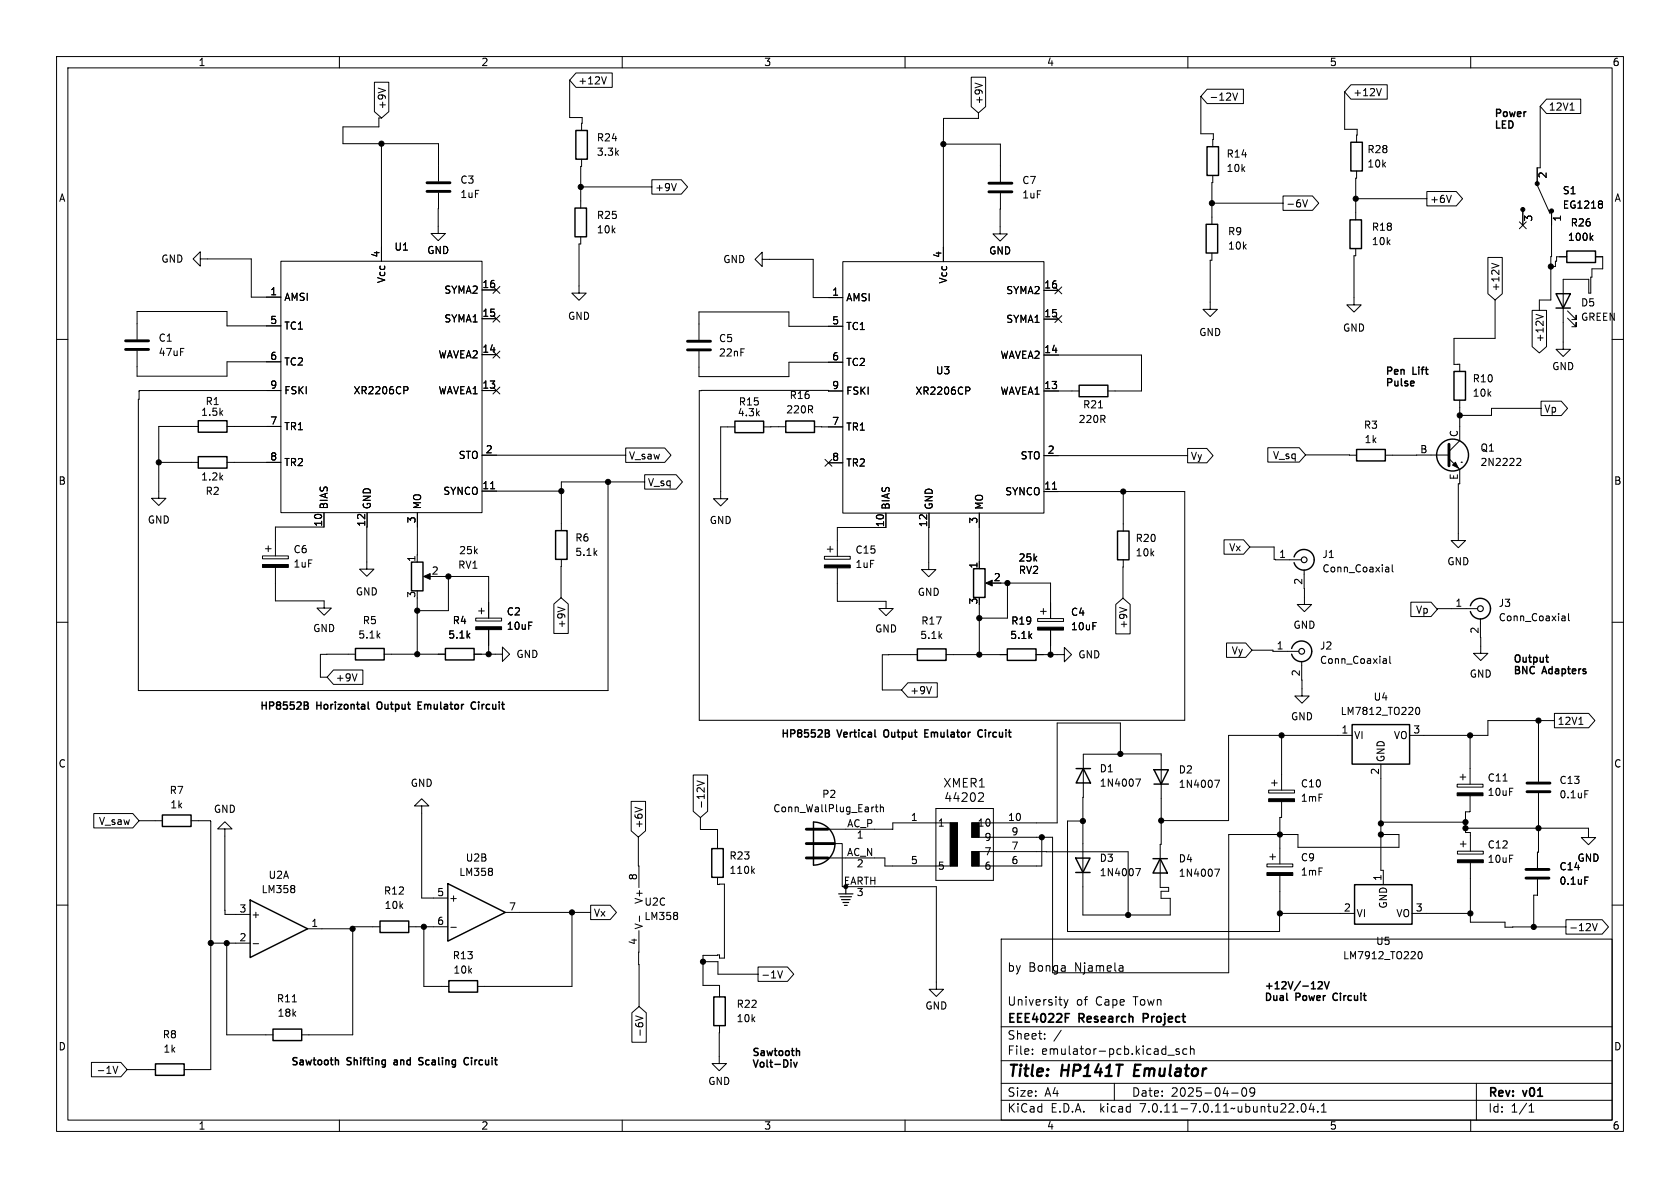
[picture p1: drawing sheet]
<svg xmlns="http://www.w3.org/2000/svg" width="297mm" height="210mm" viewBox="0 0 297 210" stroke-linecap="round" stroke-linejoin="round" font-family="sans-serif">
<g fill="none" stroke="#000" stroke-width=".18">
<path d="M10 10h277v190h-277zM12 12h273v186h-273zM60 10v2M66.2 14.5h2.5v5.2l-1.2 1.2-1.3-1.2zM66.9 15.6l1.2 .4M100.7 14.2v6.6h2.2l-.1 2.3M101.8 12.9h6.4v2.5h-6.4l-1.1-1.2zM107.2 13.6l-.4 1.2M110 10v2M160 10v2M171.7 13.6h2.5v5.3l-1.2 1.1-1.3-1.1zM172.4 14.7l1.2 .4"/>
<path d="M173 20v.9h-6.2v4.6M210 10v2M212.3 17v6.6h2.2l-.1 2.3M213.4 15.8h6.4v2.5h-6.4l-1.1-1.3zM217.9 16.4l.5 1.3 .4-1.3M237.7 16.3v6.6h2.2l-.1 2.2M238.8 15h6.4v2.5h-6.4l-1.1-1.2zM244.2 15.7l-.4 1.2M260 10v2M272.3 18.8v10.9h-.5v2.5M273.4 17.5h6.1v2.6h-6.1l-1.1-1.3zM277.6 19.5h.7"/>
<path d="M67.4 25.4v20.8M67.5 20.9h-.5v1.5h-6.4v3h16.9v6.7M77.5 34.1v7.2h1.2l-1.2 1.2-1.3-1.2h1.3M102.7 33h12.5M102.8 28.1v1.3h-.1v7.4M115.2 31.8h5.2l1.2 1.2-1.2 1.3h-5.2zM119.6 32.4l-.5 1.3M166.8 25.5v20.8M166.8 25.5h10.1v6.6M173 20.9h.1M176.9 34.2l-.1 7.2h1.3l-1.3 1.2-1.3-1.2h1.3M214.2 35.9h12.6"/>
<path d="M214.4 31v1.3h-.2v7.3M226.8 34.6h5.2l1.1 1.3-1.1 1.3h-5.2zM230.3 35.3l.4 1.3 .4-1.3M239.7 35.1h12.5M239.8 30.2v1.3h-.1v7.4M252.2 33.9h5.3l1.1 1.2-1.1 1.3h-5.3zM256.6 34.5l-.5 1.3M268.6 39.2l1.2 1.2M269.2 37.3v2.5M269.8 39.2l-1.2 1.2M271.8 32.7l2.2 5.1M274.3 37.3l-.1 15.7h-2.1v1.9"/>
<path d="M283.2 35.6l.1 .2-.1 .2M283.2 36.1l.1 .2-.1 .4M10 60h2M35.4 45.8v-1.3l-1.3 1.3 1.3 1.2v-1.2h9v6.7h5.3M49.7 46.2h35.5v44.4h-35.5zM49.7 57.6h-9.6v-2.5h-15.9v4.9M85.2 56.3h2.6M85.2 51.3h2.6M87.1 50.6l1.3 1.3M87.1 55.7l1.3 1.2M88.4 50.6l-1.3 1.3M88.4 55.7l-1.3 1.2"/>
<path d="M102.7 41.9v1.2h-.3v8.7h1.2l-1.2 1.3-1.3-1.3h1.3M134.7 45.8v-1.2l-1.2 1.2 1.2 1.3v-1.3h9.1v6.8h5.2M149 46.3h35.6v44.4h-35.6zM149 57.7h-9.5v-2.6h-15.9v5M184.6 56.4h2.5M184.6 51.3h2.5M186.5 55.8l1.2 1.2M186.5 50.7l1.2 1.2M187.7 55.8l-1.2 1.2M187.7 50.7l-1.2 1.2M214.2 44.7v1.3h-.3v8.7h1.3l-1.3 1.3-1.2-1.3h1.2M239.7 43.9v1.3h-.3v8.7h1.2l-1.2 1.3-1.3-1.3h1.3"/>
<path d="M263 45.5h2.6v6.4l-1.3 1.1-1.3-1.1zM263.7 46.5l1.3 .5M264.3 53v6.8h-7.3v4.6h1.1v1.3M270.9 54.9h2.5v6.4l-1.3 1.1-1.2-1.1zM271.5 55.6l1.3 .4M277 45.4h-1.8v.8h-.2v.9h-.8M277.1 56.2l1.5 1.6v-.8v.8h-.7M277.1 55l1.5 1.5v-.8v.8h-.7M281.3 42l.3 .5M281.6 41.6l-.5 .5M282.1 45.4h1.2v2.1h-1.9v1.5h-.2v2.8h-.3v-2.4h-4.5v12.3h1.2l-1.2 1.3-1.3-1.3h1.3M285 60h2"/>
<path d="M24.2 62v4.5h15.9v-2.5h9.6M35.1 75.4h-7v12.7h1.2l-1.2 1.3-1.3-1.3h1.3M40.1 75.4h9.6M49.7 69h-25.1v1.6h-.1v51.5h83v-36.9M71.4 68.3h.5l.2 .3-.1 .4h-.6M85.2 69h2.6M85.2 62.7h2.6M87.1 62.1l1.3 1.2M87.1 68.4l1.3 1.2M88.4 62.1l-1.3 1.2M88.4 68.4l-1.3 1.2M110.6 79.2h6.9l1.1 1.3-1.1 1.2h-6.9z"/>
<path d="M123.6 62.1v4.5h15.9v-2.6h9.5M129.9 75.5h-2.5v12.7h1.3l-1.3 1.2-1.3-1.2h1.3M136.3 75.4v.1M138.9 75.4l-3.9 .1M144 75.4l5 .1M145.3 75.4v.1M146.5 69.1h2.5M146.5 69l-22.9 .1v58.2h85.8v-40.4h-24.8M170.7 68.4h.5l.3 .3-.2 .3-.6 .1M184.6 69.1h6.2M184.6 62.8h17.2v6.3h-5.9M194.2 72.1h.7"/>
<path d="M210 79.3h3.3l1.2 1.2-1.2 1.3h-3.3zM224.1 79.1h5.6l1.1 1.3-1.1 1.3h-5.6zM257.7 64.4h.1M258.1 70.7v7.2l-1.9 1.9M272.4 70.9h3.6l1.1 1.3-1.1 1.3h-3.6zM272.4 72.2h-8.7v1.2h-5.6M28.1 81.7h7M40.1 81.7h9.6M46.4 98.3h4.6v.5h-4.6zM46.9 97h1M47.4 96.5v1M57.3 90.6v2.6h-8.6v5.1"/>
<path d="M64.8 93.2v7.4h1.3l-1.3 1.3-1.2-1.3h1.2M64.9 90.6v2.6M73.8 90.6v8.8M85.2 86.8h14M85.2 80.5h25.4M86.7 86.4h.8M99.2 98.9v6.8M114 83.9h5.5l1.1 1.3-1.1 1.3h-5.5zM114 85.2h-14.8v8.6M145.7 98.3h4.6v.6h-4.6zM145.8 81.2l1.3 1.2M146.3 97.1h1"/>
<path d="M146.5 81.8h2.5M146.8 96.6v1M147.1 81.2l-1.3 1.2M156.6 90.7v2.5h-8.6v5.1M164.2 93.2v7.5h1.3l-1.3 1.3-1.3-1.3h1.3M164.2 90.7v2.5M173.1 90.7v9.8M184.6 80.5h25.4M186.1 86.5h.7M198.6 99l-.1 6.7M198.6 86.9v7M216.4 95.4h3.4l1.2 1.3-1.2 1.3h-3.4z"/>
<path d="M221 96.7h4.2v2.2l.3 .1h4.5M230.8 80.4l9 .1M246.1 99.8v1.1l.2 .2M256.2 81.1l1.9 1.9v2.5h-.3v10.1h1.3l-1.3 1.2-1.3-1.2h1.3M256.2 80.4l-11.3 .1M258.3 81.7h.1M268.3 81l.4 .1 .2 .3-.8 .9h.8M10 110h2M48.7 100.3v5.9h8.6v1.3h1.3l-1.3 1.3-1.3-1.3h1.3M57.8 115.6v.1M58.9 118.4h5.3v2.6h-5.3l-1.1-1.3zM62.8 115.6l-6.2 .1v4h1.2"/>
<path d="M63.1 119.1l-.4 1.3M67.9 115.6h10.8M73.8 105.7v9.9M75.3 101.9h1M77.6 101.9h8.8v7.4M79.3 101.9v6.1h-5.5M83.8 115.6h5v-1.2l1.3 1.2-1.3 1.3v-1.3M84.1 109.3h4.6v.5h-4.6zM84.6 108h1M85.1 107.5v1M86.4 111.3v4.3M97.9 106.8l1.3-1.1 1.3 1.1v5.2h-2.6z"/>
<path d="M98.6 107.3l1.3 .4M148 100.4v5.9h8.6v1.3h1.3l-1.3 1.2-1.2-1.2h1.2M162.2 115.7h-6.2v6.3h3.4M167.3 115.7h10.8M173.1 106.9v8.8M174.7 103.1h1M176.9 103.1h8.8v6.2M178.1 103.1v6.2h-5M183.2 115.7h5v-1.2l1.2 1.2-1.2 1.3v-1.3M183.4 109.3h4.6v.6h-4.6zM183.9 108.1h1.1M184.5 107.6v1"/>
<path d="M185.7 111.4v4.3M197.3 106.9l1.2-1.2 1.3 1.2v5.2h-2.5zM197.9 107.4l1.3 .4M216.8 113.7h3.4l1.1 1.2-1.1 1.3h-3.4zM221.3 114.9h3.7v.2h4.6M230.1 116.9v3.3M230.6 100.7v3.3M230.6 104v2.9h1.3l-1.3 1.2-1.3-1.2h1.3M244.7 116.4h.2l.2 .2v.7M245.1 117.2l-.4 .1M245.1 116.7l-.4 .1M245.1 100.3h.2l.2 .1v.7"/>
<path d="M245.5 101l-.4 .1M245.5 100.6h-.4M245.7 116v1.1l.2 .2M249.4 106.5h3.6l1.1 1.2-1.1 1.3h-3.6zM261.2 107.6h-7.1v.1M261.7 109.4v3.3M261.8 112.7v2.8h1.2l-1.2 1.3-1.3-1.3h1.3M276.3 108.9h.2l.2 .2v.6M276.7 109.7h-.4M276.7 109.2l-.4 .1M277.3 108.5v1.1l.2 .1M285 110h2"/>
<path d="M122.6 137h2.5v6.4l-1.3 1.1-1.2-1.1zM123.2 138l1.3 .5-1.3 .4M160.5 120.7h5.2v2.5h-5.2l-1.1-1.2zM164.7 121.4l-.5 1.2M198.1 133.3h7.2v16h-.2v7.6h1.5v.7h-1.3v1.2h1.6v2.9h-15.5l.1-28.4h6.6v-5.5h-11.2v17.7h-15.1v2.5h14.3v24h31.1v-24.5h12.3v2.3h17.8v-2.3h-3.2M200.8 137.7h.8l-.5 1.3M214.7 137.9h.9l-.6 1.3M224.3 139.7h4.6v.5h-4.6zM224.8 138.4h1M225.3 137.9v1M226.6 130v9.7M230.2 120.2v2.8h1.2l-1.2 1.3-1.3-1.3h1.3"/>
<path d="M239 130h-21.8v15.1h-11.9M244.1 135.1v18.7h.5v2.6M250.4 125.2l.2-.2a.68 .68 0 0 1 .4 .7 .68 .68 0 0 1-.4 .6l-.2-.1-.1-.4zM257.6 138.6h4.6v.5h-4.6zM258.1 137.4h1M258.6 136.9v1M259.9 130v8.6M265.7 138.1h.7M272 127.4v10.8M274.8 126.1h6.1l1.1 1.3-1.1 1.3h-6.1zM274.8 127.4h-11.8v2.6h-13.8M279.1 128.1h.8"/>
<path d="M280.2 139.8h.6M10 160h2M16.6 143.8h6.9l1.1 1.3-1.1 1.3h-6.9zM24.6 145.1h4.1M33.8 145.1h3.4l.1 .1v43.9h-4.7M39.8 146.5h1.2l-1.2-1.2-1.3 1.2h1.3v15.1h4.4M52.1 156.7v.3M52.1 157.2v.5M74.5 142.5h1.3l-1.3-1.3-1.2 1.3h1.2v16.3h4.7M87 153.6v.3M87 154.2v.4M111.6 141.7h2.5v5.2l-1.2 1.1-1.3-1.1z"/>
<path d="M112.3 142.7l1.2 .4M112.9 148l.1 8.9M123.8 144.5v2.1h3v3.4M126.8 155.1v1.3l1.3-.1v13.1h-.9v-.6l-2.9 .1v5.3h2.9v2M133 153.9l.4 .5M133.4 153.6l-.5 .4M142.5 149.1h6.4v7.6h16.6v18.2h1.3l-1.3 1.2-1.2-1.2h1.2M146.4 146.6h11.4v-1.1h11.5v7.6h-12.9v-1.4h-10M154.7 142.7h.5M154.9 142.2v1.1l.3 .2M155.6 142.8l.2-.1h.3l.1 .8M155.6 142.2v1.3"/>
<path d="M157.8 146.6h.1M165.5 142.9h10.1v12.7h-10.1zM168 145.5v7.6M173.1 145.5v2.5M173.1 150.5v2.6M173.6 140.1l.3 .3-.1 .4-.9 .9h1M184.2 148v5.1h-12.4v-2.6l27.6 .1v11.1M191.4 145.1h-2.7v19.6h37.5v-3.2h13.3M200.8 153.5h.8l-.5 1.3M214.7 153.6h.9l-.6 1.3M224 152.7h4.5v.5h-4.5zM224.5 151.5h1"/>
<path d="M225 151v1M226.3 154.8v6.7M226.6 141.7v2.8h-.3v8.2M257.7 150.5h4.5v.5h-4.5zM258.2 149.2h1M258.7 148.7v1M259.1 146.4h21.7v1.7h1.3l-1.3 1.2-1.2-1.2h1.2M259.1 145.3h-15v.3M259.9 140.7v2.8h-.8v3.7h.8v3.3M259.9 152.5v10.5h6.2v.9h10.7M271.8 155.5v2.8M271.8 158.2h-.7v5.7"/>
<path d="M272 140.2v10.4h-.2v2.8M280.2 155h.6M285 160h2M37.3 166.7h6.9M37.3 166.7h.1M40.1 166.7v16.2h8.2M44.8 166.8h.9M51.7 177.1h.7M54.4 164.2h8v18.7h-9.1M67.2 163.8h-4.9v.4M72.3 163.8h6.9M74.9 163.8v10.6h4.4"/>
<path d="M79.7 163.9h1M89.3 161.3h15.1M101.1 161.3v13.1h-16.7M104.4 160h3.5l1.1 1.3-1.1 1.3h-3.5zM111.7 179l1.3-1.1 1.2 1.1v5.2h-2.5zM112.4 179.6l1.2 .4-1.2 .4M113 164.5v13.4M113 161.9v1M119.7 161.4v.3M119.7 162v.4M124.3 170h2.6v2.2h7.1M134 170.9h5.2l1.1 1.3-1.1 1.3h-5.2z"/>
<path d="M137.5 171.6l.4 1.3 .4-1.3M177 166h108v32h-108zM188.1 176.7l.4 1M188.5 177.7l-.2 .4-.2 .1M188.8 176.7l-.3 1M198.3 170.7l.2 .2v.8M198.5 171.6l-.5 .1M198.5 171.1h-.5M249.6 161.5h10.3M250.8 168.3l.2-.1a.68 .68 0 0 1 .4 .7 .68 .68 0 0 1-.4 .6l-.2-.1-.1-.4zM276.8 162.6h6.4l1.2 1.3-1.2 1.2h-6.4zM281.5 163.3l.4 1.2 .5-1.2"/>
<path d="M16.2 187.8h5.2l1.1 1.3-1.1 1.2h-5.2zM20 188.5l.4 1.2 .4-1.2M22.5 189.1h5M60 198v2M110 198v2M127.2 181.3v6.7h1.2l-1.2 1.3-1.3-1.3h1.3M160 198v2M177 194.5h108M177 191.5h108M177 187.5h108M177 181.5h108M182.5 186.3v.1"/>
<path d="M182.5 185.5v.1M184.7 183.6v.1M184.7 182.8v.1M187.6 182.1l-1.3 2M197 191.5v3M206.5 186.5h1.1M208.5 185.5l-.4-.1-.2 .2 .1 .2 .5 .2v.3h-.6M209.8 185.5l-.4-.1-.3 .3v.4l.1 .2h.6M210 198v2M210.5 185.5l.2-.1 .3 .1 .1 .9M210.5 184.9v1.5M217.7 193.2h1.2"/>
<path d="M219.7 192.4l.2-.1a.81 .81 0 0 1 .6 .6 .81 .81 0 0 1-.3 .8l-.2 .1a.81 .81 0 0 1-.3-1.4zM221.8 192.9l-.3 .3h-.3l-.2-.3 .1-.5 .4-.1 .2 .1a.99 .99 0 0 1-.3 1.4h-.3M229.4 196.5v.1M230.2 195.2l.2-.1a.81 .81 0 0 1 .6 .6 .81 .81 0 0 1-.3 .8l-.2 .1a.81 .81 0 0 1-.3-1.4zM231.8 195l-.3 1.1h.9M232.2 195.6v1M233 196.5v.1M233.6 196.6h.9M233.6 195.5l.4-.4v1.5M260 198v2M261 191.5v6.5M270.3 196.6h.9"/>
<path d="M270.3 195.5l.4-.4v1.5"/>
</g>
<path d="M200.7 188.2l-.3 2h1" fill="none" stroke="#000" stroke-width=".4"/>
<path d="M188.3 179.9h.5M188.3 179.2h.8M202.1 180h.6M202.7 179.2h-.6v1.5" fill="none" stroke="#000" stroke-width=".3"/>
<g fill="#000" stroke="#000" stroke-width=".18">
<path d="M46.4 99.8h4.6v.5h-4.6zM145.7 99.9h4.6v.5h-4.6zM256.8 82.2l.5-.5 .5 1zM74.9 101.9l1.1-.5v1zM84.1 110.8h4.6v.5h-4.6zM174.3 103.1l1.1-.5v1zM183.4 110.9h4.6v.5h-4.6zM168 145.5h1.3v7.6h-1.3zM171.8 150.5h1.3v2.6h-1.3zM171.8 145.5h1.3v2.5h-1.3zM224 154.3h4.5v.5h-4.5zM224.3 141.2h4.6v.5h-4.6z"/>
<path d="M257.6 140.2h4.6v.5h-4.6zM257.7 152h4.5v.5h-4.5z"/>
<circle cx="67.4" cy="25.4" r=".46"/>
<circle cx="102.7" cy="33" r=".46"/>
<circle cx="166.8" cy="25.5" r=".46"/>
<circle cx="214.2" cy="35.9" r=".46"/>
<circle cx="239.7" cy="35.1" r=".46"/>
<circle cx="269.2" cy="37" r=".36"/>
<circle cx="271.8" cy="32.5" r=".36"/>
<circle cx="274.3" cy="37.3" r=".36"/>
<circle cx="274.2" cy="47.1" r=".46"/>
<circle cx="258.1" cy="73.4" r=".46"/>
<circle cx="28.1" cy="81.7" r=".46"/>
<circle cx="99.2" cy="86.8" r=".46"/>
<circle cx="107.5" cy="85.2" r=".46"/>
<circle cx="198.6" cy="86.9" r=".46"/>
<circle cx="73.8" cy="108" r=".46"/>
<circle cx="73.8" cy="115.6" r=".46"/>
<circle cx="79.3" cy="101.9" r=".46"/>
<circle cx="86.4" cy="115.6" r=".46"/>
<circle cx="173.1" cy="115.7" r=".46"/>
<circle cx="173.1" cy="109.3" r=".46"/>
<circle cx="178.1" cy="103.1" r=".46"/>
<circle cx="185.7" cy="115.7" r=".46"/>
<circle cx="198.1" cy="133.3" r=".46"/>
<circle cx="226.6" cy="130" r=".46"/>
<circle cx="259.9" cy="130" r=".46"/>
<circle cx="272" cy="127.4" r=".46"/>
<circle cx="184.2" cy="148" r=".46"/>
<circle cx="191.4" cy="145.1" r=".46"/>
<circle cx="205.3" cy="145.1" r=".46"/>
<circle cx="226.3" cy="147.5" r=".46"/>
<circle cx="244.1" cy="145.6" r=".46"/>
<circle cx="244.1" cy="147.5" r=".46"/>
<circle cx="259.1" cy="145.3" r=".46"/>
<circle cx="259.1" cy="146.4" r=".46"/>
<circle cx="272" cy="146.4" r=".46"/>
<circle cx="37.3" cy="166.7" r=".46"/>
<circle cx="40.1" cy="166.7" r=".46"/>
<circle cx="62.3" cy="164.2" r=".46"/>
<circle cx="74.9" cy="163.8" r=".46"/>
<circle cx="101.1" cy="161.3" r=".46"/>
<circle cx="124.3" cy="170" r=".46"/>
<circle cx="199.4" cy="161.7" r=".46"/>
<circle cx="226.3" cy="161.5" r=".46"/>
<circle cx="259.9" cy="161.5" r=".46"/>
<circle cx="271.1" cy="163.9" r=".46"/>
</g>
<g fill="none" stroke="#000" stroke-width=".25">
<path d="M101.7 36.8h2v5.1h-2zM101.8 23.1h2v5h-2zM213.2 39.6h2.1v5.1h-2.1zM213.4 25.9h2v5.1h-2zM238.7 38.9h2v5h-2zM238.8 25.1h2v5.1h-2zM275.1 51.9h2.5l-1.2 2.6zM275.1 54.5h2.5M277 44.4h5.1v2h-5.1zM35.1 74.4h5v2h-5zM129.9 74.4h5.1v2.1h-5.1zM138.9 74.4h5.1v2.1h-5.1z"/>
<path d="M190.8 68.1h5.1v2h-5.1zM239.8 79.5h5.1v2h-5.1zM257 65.7h2.1v5h-2.1zM35.1 80.7h5v2.1h-5zM72.7 99.4h2.1v5h-2.1zM98.2 93.8h2.1v5.1h-2.1zM197.6 93.9h2v5.1h-2zM228.8 98.5a1.81 1.81 0 0 1 2.8-1 1.81 1.81 0 0 1 0 2.9 1.81 1.81 0 0 1-2.8-.9M62.8 114.6h5.1v2.1h-5.1zM78.7 114.6h5.1v2.1h-5.1zM162.2 114.7h5.1v2h-5.1zM172.1 100.5h2v5.1h-2z"/>
<path d="M178.1 114.7h5.1v2h-5.1zM228.3 114.6a1.81 1.81 0 0 1 2.8-.9 1.81 1.81 0 0 1 0 2.9 1.81 1.81 0 0 1-2.8-1M259.9 107.1a1.81 1.81 0 0 1 2.8-1 1.81 1.81 0 0 1 0 3 1.81 1.81 0 0 1-2.8-1M53.8 124.1l.6 .1v.3l-.2 .2M53.8 124.7h.4M54.2 124.7l.3 .2-.1 .3-.6 .2M65.1 125.3l.2 .1M66.8 124.2a.9 .9 0 0 0 0 1.1M73.9 124.7h.4M74.5 124.1h-.6v1.3h.6M84.1 124.2a.6 .6 0 0 0-.9 .4 .6 .6 0 0 0 .6 .8l.3-.2M145.9 129l.6 .1 .1 .3-.3 .2"/>
<path d="M145.9 129.6h.4M146.3 129.6l.3 .3v.3l-.7 .1M156.4 129.1a.9 .9 0 0 0 0 1.1M163.5 129.6h.4M164.1 129h-.6v1.3h.6M173.7 129.1a.6 .6 0 0 0-.9 .5 .6 .6 0 0 0 .6 .7l.3-.1M190.2 135.9h2.6M191.5 135.9l1.3 2.5h-2.6zM204 136.1h2.6l-1.3 2.5zM204 138.6h2.6M239 128.1h10.2v7h-10.2zM28.7 144.1h5.1v2h-5.1z"/>
<path d="M44.2 159.1l10.2 5.1-10.2 5.1zM79.2 156.2l10.1 5.1-10.1 5.1zM125.8 150h2.1v5.1h-2.1zM143.8 145.3a3.8 3.8 0 0 1 3.8 3.8 3.8 3.8 0 0 1-3.8 3.8zM190.2 151.7h2.5l-1.3 2.5zM190.2 154.2h2.5M203.8 151.8h2.6M205.1 151.8l1.3 2.5h-2.6zM239.5 156.4h10.1v7h-10.1zM67.2 162.8h5.1v2h-5.1zM79.3 173.4h5.1v2h-5.1zM126.2 176.2h2v5.1h-2z"/>
<path d="M231.8 174.8h.8M233 173.7l.5-.2 .3 .4-.8 .9h.8M234.1 173.5l.5 1.3 .4-1.3M235.8 175.8l-.2 .3 .2 .6M27.5 188.1h5.1v2h-5.1zM48.3 181.9h5v2h-5zM69.7 187.8v.4M74 188.2h.7M74.8 187h-.5l-.3 .2 .2 .3 .5 .2M82.8 187.1a.6 .6 0 0 0-.8 .4 .6 .6 0 0 0 .6 .7l.2-.1M140.3 187.8l.3 .8 .3-.8"/>
<circle cx="256.8" cy="80.4" r="2.82"/>
</g>
<g fill="none" stroke="#000" stroke-width=".51">
<path d="M75.5 33.8h4.1M75.5 32.3h4.1M174.8 33.9h4.1M174.8 32.4h4.1M22.2 61.8h4.1M22.2 60.2h4.1M121.5 61.8h4.1M121.5 60.3h4.1M256.2 78.5v3.8M270 140h4M270 138.4h4M142.5 151.7h3.9"/>
<path d="M142.5 149.1h5M142.5 146.6h3.9M269.8 155.2h4M269.8 153.7h4"/>
</g>
<g fill="none" stroke="#000" stroke-width=".2">
<path d="M148.3 158h2.5M148.5 158.5h2M148.8 159h1.5M149 159.5h1M149.5 156.7v1.3M149.3 160h.5"/>
<circle cx="230.6" cy="99" r=".51"/>
<circle cx="230.1" cy="115.1" r=".51"/>
<circle cx="261.7" cy="107.6" r=".51"/>
</g>
<g font-size="2.8">
<text x="178" y="190.9">Title:</text>
<text x="187.7" y="190.9">HP141T</text>
<text x="201.3" y="190.9">Emulator</text>
</g>
<g font-size="2.1">
<text x="166.7" y="139.4">XMER1</text>
<text x="166.8" y="142">44202</text>
<text x="178" y="172">by</text>
<text x="181.8" y="172">Bonga</text>
<text x="190" y="172">Njamela</text>
<text x="178" y="178">University</text>
<text x="190.2" y="178">of</text>
<text x="193.7" y="178">Cape</text>
<text x="200.5" y="178">Town</text>
<text x="178" y="184">Sheet:</text>
<text x="178" y="181.2">EEE4022F</text>
<text x="190.8" y="181.2">Research</text>
<text x="202.8" y="181.2">Project</text>
<text x="178" y="186.7">File:</text>
<text x="184.1" y="186.7">emulator-pcb.kicad_sch</text>
<text x="178" y="196.9">KiCad</text>
<text x="178" y="194.1">Size:</text>
<text x="184.7" y="194.1">A4</text>
<text x="185.7" y="196.9">E.D.A.</text>
<text x="194.6" y="196.9">kicad</text>
<text x="200" y="194.1">Date:</text>
<text x="201.8" y="196.9">7.0.11-7.0.11~ubuntu22.04.1</text>
<text x="207" y="194.1">2025-04-09</text>
<text x="263" y="194.3">Rev:</text>
<text x="263" y="196.9">Id:</text>
<text x="267.1" y="196.9">1/1</text>
<text x="269.4" y="194.3">v01</text>
</g>
<g font-size="1.8">
<text x="35" y="11.9">1</text>
<text x="85" y="11.9">2</text>
<text x="135" y="11.9">3</text>
<text x="185" y="11.9">4</text>
<text x="235" y="11.9">5</text>
<text x="285" y="11.9">6</text>
<text x="102.1" y="15.1">+12V</text>
<text x="213.7" y="18">-12V</text>
<text x="239.1" y="17.2">+12V</text>
<text x="68.4" y="19.4" transform="rotate(-90 68.4 19.4)">+9V</text>
<text x="173.9" y="18.5" transform="rotate(-90 173.9 18.5)">+9V</text>
<text x="264.1" y="20.8">Power</text>
<text x="264.1" y="22.8">LED</text>
<text x="273.7" y="19.8">12V1</text>
<text x="105.4" y="27.7">3.3k</text>
<text x="105.4" y="25.2">R24</text>
<text x="216.7" y="28.1">R14</text>
<text x="241.6" y="29.8">10k</text>
<text x="241.6" y="27.3">R28</text>
<text x="10.3" y="35.9">A</text>
<text x="81.3" y="32.7">C3</text>
<text x="81.3" y="35.2">1uF</text>
<text x="115.7" y="34">+9V</text>
<text x="180.6" y="32.7">C7</text>
<text x="180.6" y="35.3">1uF</text>
<text x="216.7" y="30.6">10k</text>
<text x="273.7" y="31.6" transform="rotate(-90 273.7 31.6)">2</text>
<text x="276.2" y="34.5">S1</text>
<text x="285.3" y="35.9">A</text>
<text x="105.4" y="41.5">10k</text>
<text x="105.4" y="38.9">R25</text>
<text x="217" y="41.8">R9</text>
<text x="227.3" y="36.9">-6V</text>
<text x="242.4" y="41">R18</text>
<text x="252.7" y="36.1">+6V</text>
<text x="271.2" y="39.3" transform="rotate(-90 271.2 39.3)">3</text>
<text x="276.2" y="37.1">EG1218</text>
<text x="276.3" y="39.3" transform="rotate(-90 276.3 39.3)">1</text>
<text x="277.6" y="40.2">R26</text>
<text x="28.4" y="46.6">GND</text>
<text x="67.2" y="45.6" transform="rotate(-90 67.2 45.6)">4</text>
<text x="69.6" y="44.5">U1</text>
<text x="75.4" y="45.1">GND</text>
<text x="127.8" y="46.7">GND</text>
<text x="166.5" y="45.7" transform="rotate(-90 166.5 45.7)">4</text>
<text x="174.8" y="45.2">GND</text>
<text x="217" y="44.3">10k</text>
<text x="242.4" y="43.5">10k</text>
<text x="277.1" y="42.8">100k</text>
<text x="47.7" y="52.3">1</text>
<text x="50.2" y="53.4">AMSI</text>
<text x="68.3" y="50.2" transform="rotate(-90 68.3 50.2)">Vcc</text>
<text x="78.5" y="52.1">SYMA2</text>
<text x="85.2" y="51">16</text>
<text x="147" y="52.3">1</text>
<text x="149.5" y="53.5">AMSI</text>
<text x="167.6" y="50.2" transform="rotate(-90 167.6 50.2)">Vcc</text>
<text x="177.8" y="52.2">SYMA2</text>
<text x="184.5" y="51.1">16</text>
<text x="265.3" y="51.6" transform="rotate(-90 265.3 51.6)">+12V</text>
<text x="47.7" y="57.4">5</text>
<text x="50.2" y="58.5">TC1</text>
<text x="78.5" y="57.2">SYMA1</text>
<text x="85.2" y="56.1">15</text>
<text x="100.3" y="56.7">GND</text>
<text x="147" y="57.4">5</text>
<text x="149.5" y="58.5">TC1</text>
<text x="177.8" y="57.3">SYMA1</text>
<text x="184.5" y="56.2">15</text>
<text x="211.9" y="59.6">GND</text>
<text x="237.3" y="58.8">GND</text>
<text x="279.4" y="54.4">D5</text>
<text x="279.4" y="56.9">GREEN</text>
<text x="27.9" y="60.6">C1</text>
<text x="27.9" y="63.1">47uF</text>
<text x="47.7" y="63.7">6</text>
<text x="50.2" y="64.8">TC2</text>
<text x="77.4" y="63.6">WAVEA2</text>
<text x="85.2" y="62.4">14</text>
<text x="127" y="60.7">C5</text>
<text x="127" y="63.2">22nF</text>
<text x="147" y="63.8">6</text>
<text x="149.5" y="64.9">TC2</text>
<text x="176.8" y="63.6">WAVEA2</text>
<text x="184.5" y="62.5">14</text>
<text x="273.1" y="60.6" transform="rotate(-90 273.1 60.6)">+12V</text>
<text x="274.3" y="65.6">GND</text>
<text x="36.3" y="71.8">R1</text>
<text x="47.7" y="68.8">9</text>
<text x="50.2" y="69.9">FSKI</text>
<text x="62.4" y="69.9">XR2206CP</text>
<text x="77.4" y="69.9">WAVEA1</text>
<text x="85.2" y="68.8">13</text>
<text x="130.5" y="71.9">R15</text>
<text x="139.5" y="70.7">R16</text>
<text x="147" y="68.9">9</text>
<text x="149.5" y="70">FSKI</text>
<text x="161.7" y="70">XR2206CP</text>
<text x="165.4" y="66.4">U3</text>
<text x="176.8" y="70">WAVEA1</text>
<text x="184.5" y="68.9">13</text>
<text x="244.9" y="66.3">Pen</text>
<text x="244.9" y="68.4">Pulse</text>
<text x="249.8" y="66.3">Lift</text>
<text x="260.3" y="67.8">R10</text>
<text x="260.3" y="70.3">10k</text>
<text x="35.5" y="73.7">1.5k</text>
<text x="47.7" y="75.1">7</text>
<text x="50.2" y="76.3">TR1</text>
<text x="130.3" y="73.8">4.3k</text>
<text x="138.9" y="73.3">220R</text>
<text x="147" y="75.2">7</text>
<text x="149.5" y="76.3">TR1</text>
<text x="190.6" y="75">220R</text>
<text x="191.4" y="72.4">R21</text>
<text x="241" y="76">R3</text>
<text x="257.8" y="77.4" transform="rotate(-90 257.8 77.4)">C</text>
<text x="272.9" y="73.1">Vp</text>
<text x="47.7" y="81.5">8</text>
<text x="50.2" y="82.6">TR2</text>
<text x="81" y="81.3">STO</text>
<text x="85.8" y="80.2">2</text>
<text x="111.1" y="81.4">V_saw</text>
<text x="147" y="81.6">8</text>
<text x="149.5" y="82.7">TR2</text>
<text x="180.3" y="81.4">STO</text>
<text x="185.1" y="80.3">2</text>
<text x="210.4" y="81.5">Vy</text>
<text x="224.9" y="81.4">V_sq</text>
<text x="241.1" y="78.5">1k</text>
<text x="251" y="80.2">B</text>
<text x="261.6" y="80">Q1</text>
<text x="261.6" y="82.6">2N2222</text>
<text x="10.3" y="85.9">B</text>
<text x="35.5" y="85.1">1.2k</text>
<text x="36.3" y="87.7">R2</text>
<text x="78.3" y="87.7">SYNCO</text>
<text x="85.2" y="86.6">11</text>
<text x="114.4" y="86.1">V_sq</text>
<text x="177.6" y="87.8">SYNCO</text>
<text x="184.5" y="86.6">11</text>
<text x="257.8" y="84.9" transform="rotate(-90 257.8 84.9)">E</text>
<text x="285.3" y="85.9">B</text>
<text x="26" y="92.8">GND</text>
<text x="57" y="93.2" transform="rotate(-90 57 93.2)">10</text>
<text x="58.1" y="90.1" transform="rotate(-90 58.1 90.1)">BIAS</text>
<text x="64.6" y="93.2" transform="rotate(-90 64.6 93.2)">12</text>
<text x="65.8" y="90.1" transform="rotate(-90 65.8 90.1)">GND</text>
<text x="73.5" y="92.6" transform="rotate(-90 73.5 92.6)">3</text>
<text x="74.7" y="90.1" transform="rotate(-90 74.7 90.1)">MO</text>
<text x="101.6" y="95.9">R6</text>
<text x="125.4" y="92.8">GND</text>
<text x="156.4" y="93.3" transform="rotate(-90 156.4 93.3)">10</text>
<text x="157.5" y="90.2" transform="rotate(-90 157.5 90.2)">BIAS</text>
<text x="164" y="93.3" transform="rotate(-90 164 93.3)">12</text>
<text x="165.1" y="90.2" transform="rotate(-90 165.1 90.2)">GND</text>
<text x="172.9" y="92.7" transform="rotate(-90 172.9 92.7)">3</text>
<text x="174" y="90.2" transform="rotate(-90 174 90.2)">MO</text>
<text x="51.8" y="98">C6</text>
<text x="51.8" y="100.5">1uF</text>
<text x="73.5" y="99.4" transform="rotate(-90 73.5 99.4)">1</text>
<text x="76.2" y="101.7">2</text>
<text x="80.9" y="100.7">RV1</text>
<text x="81.1" y="98.2">25k</text>
<text x="101.6" y="98.5">5.1k</text>
<text x="151.1" y="100.6">1uF</text>
<text x="151.1" y="98.1">C15</text>
<text x="172.9" y="100.6" transform="rotate(-90 172.9 100.6)">1</text>
<text x="180" y="99.5">25k</text>
<text x="180" y="101.7">RV2</text>
<text x="200.7" y="98.6">10k</text>
<text x="200.7" y="96">R20</text>
<text x="217.2" y="97.7">Vx</text>
<text x="226" y="98.7">1</text>
<text x="233.7" y="98.8">J1</text>
<text x="233.7" y="101.4">Conn_Coaxial</text>
<text x="255.8" y="100.1">GND</text>
<text x="62.8" y="105.5">GND</text>
<text x="73.5" y="105.8" transform="rotate(-90 73.5 105.8)">3</text>
<text x="162.1" y="105.5">GND</text>
<text x="172.9" y="107" transform="rotate(-90 172.9 107)">3</text>
<text x="175.6" y="102.8">2</text>
<text x="230.3" y="103.5" transform="rotate(-90 230.3 103.5)">2</text>
<text x="257.2" y="107.3">1</text>
<text x="264.9" y="107.5">J3</text>
<text x="55.3" y="111.9">GND</text>
<text x="63.3" y="113.1">5.1k</text>
<text x="64" y="110.5">R5</text>
<text x="79.2" y="113.1">5.1k</text>
<text x="79.9" y="110.5">R4</text>
<text x="89.5" y="109">C2</text>
<text x="89.5" y="111.5">10uF</text>
<text x="100.1" y="111.2" transform="rotate(-90 100.1 111.2)">+9V</text>
<text x="154.6" y="112">GND</text>
<text x="162.6" y="113.2">5.1k</text>
<text x="162.8" y="110.6">R17</text>
<text x="178.5" y="113.2">5.1k</text>
<text x="178.7" y="110.6">R19</text>
<text x="189.2" y="109.1">C4</text>
<text x="189.2" y="111.6">10uF</text>
<text x="199.5" y="111.2" transform="rotate(-90 199.5 111.2)">+9V</text>
<text x="228.6" y="111.4">GND</text>
<text x="250.2" y="108.7">Vp</text>
<text x="261.5" y="112.1" transform="rotate(-90 261.5 112.1)">2</text>
<text x="264.9" y="110">Conn_Coaxial</text>
<text x="91.2" y="116.5">GND</text>
<text x="190.5" y="116.6">GND</text>
<text x="217.6" y="115.9">Vy</text>
<text x="225.6" y="114.9">1</text>
<text x="229.9" y="119.7" transform="rotate(-90 229.9 119.7)">2</text>
<text x="233.3" y="115">J2</text>
<text x="233.3" y="117.6">Conn_Coaxial</text>
<text x="259.7" y="120">GND</text>
<text x="267.5" y="117.2">Output</text>
<text x="267.5" y="119.3">BNC</text>
<text x="272.8" y="119.3">Adapters</text>
<text x="45.9" y="125.5">HP8552B</text>
<text x="56.1" y="125.5">Horizontal</text>
<text x="59.3" y="120.7">+9V</text>
<text x="67.3" y="125.5">Output</text>
<text x="75" y="125.5">Emulator</text>
<text x="84.9" y="125.5">Circuit</text>
<text x="160.8" y="122.9">+9V</text>
<text x="242.7" y="124.1">U4</text>
<text x="138" y="130.5">HP8552B</text>
<text x="148.2" y="130.5">Vertical</text>
<text x="156.9" y="130.5">Output</text>
<text x="164.6" y="130.5">Emulator</text>
<text x="174.5" y="130.5">Circuit</text>
<text x="228.1" y="127.5">GND</text>
<text x="236.9" y="126.6">LM7812_TO220</text>
<text x="237.1" y="129.7">1</text>
<text x="239.3" y="130.9">VI</text>
<text x="246.3" y="130.9">VO</text>
<text x="249.8" y="129.7">3</text>
<text x="275.3" y="128.3">12V1</text>
<text x="10.3" y="135.9">C</text>
<text x="194.3" y="136.7">D1</text>
<text x="208.3" y="136.9">D2</text>
<text x="243.9" y="137.1" transform="rotate(-90 243.9 137.1)">2</text>
<text x="245" y="134.8" transform="rotate(-90 245 134.8)">GND</text>
<text x="285.3" y="135.9">C</text>
<text x="29.9" y="140.6">R7</text>
<text x="30" y="143.1">1k</text>
<text x="37.7" y="143.9">GND</text>
<text x="72.5" y="139.3">GND</text>
<text x="124.8" y="143.1" transform="rotate(-90 124.8 143.1)">-12V</text>
<text x="136.6" y="143.8">Conn_WallPlug_Earth</text>
<text x="145.3" y="141.2">P2</text>
<text x="194.3" y="139.3">1N4007</text>
<text x="208.3" y="139.5">1N4007</text>
<text x="229.9" y="139.4">C10</text>
<text x="229.9" y="141.9">1mF</text>
<text x="262.9" y="138.4">C11</text>
<text x="262.9" y="140.9">10uF</text>
<text x="275.6" y="138.8">C13</text>
<text x="275.6" y="141.3">0.1uF</text>
<text x="17.4" y="146">V_saw</text>
<text x="113.8" y="146.6" transform="rotate(-90 113.8 146.6)">+6V</text>
<text x="149.7" y="146.3">AC_P</text>
<text x="151.4" y="148.6">1</text>
<text x="160.9" y="145.2">1</text>
<text x="165.7" y="146.3">1</text>
<text x="172.7" y="146.3">10</text>
<text x="173.9" y="148.9">9</text>
<text x="178.1" y="145.2">10</text>
<text x="178.7" y="147.8">9</text>
<text x="47.4" y="155.5">U2A</text>
<text x="81.1" y="155">LM358</text>
<text x="82.2" y="152.5">U2B</text>
<text x="112.7" y="155.7" transform="rotate(-90 112.7 155.7)">8</text>
<text x="128.9" y="152.1">R23</text>
<text x="128.9" y="154.7">110k</text>
<text x="149.6" y="151.4">AC_N</text>
<text x="151.4" y="153.6">2</text>
<text x="160.9" y="152.8">5</text>
<text x="165.7" y="153.9">5</text>
<text x="173.9" y="153.9">6</text>
<text x="173.9" y="151.4">7</text>
<text x="178.7" y="152.8">6</text>
<text x="178.7" y="150.3">7</text>
<text x="194.3" y="152.6">D3</text>
<text x="194.3" y="155.1">1N4007</text>
<text x="208.3" y="152.7">D4</text>
<text x="208.3" y="155.2">1N4007</text>
<text x="229.9" y="152.5">C9</text>
<text x="229.9" y="155">1mF</text>
<text x="244.3" y="155.8" transform="rotate(-90 244.3 155.8)">1</text>
<text x="262.9" y="150.2">C12</text>
<text x="262.9" y="152.7">10uF</text>
<text x="275.6" y="154.1">C14</text>
<text x="278.8" y="152.5">GND</text>
<text x="42.2" y="161.4">3</text>
<text x="46.1" y="158.1">LM358</text>
<text x="67.8" y="158.3">R12</text>
<text x="67.9" y="160.9">10k</text>
<text x="77.2" y="158.5">5</text>
<text x="79.3" y="159.6">+</text>
<text x="89.9" y="161">7</text>
<text x="113.8" y="159.9" transform="rotate(-90 113.8 159.9)">V+</text>
<text x="113.8" y="160.3">U2C</text>
<text x="149.1" y="156.5">EARTH</text>
<text x="151.4" y="158.7">3</text>
<text x="237.5" y="161.2">2</text>
<text x="245.4" y="160.7" transform="rotate(-90 245.4 160.7)">GND</text>
<text x="250.2" y="161.2">3</text>
<text x="275.6" y="156.6">0.1uF</text>
<text x="42.2" y="166.5">2</text>
<text x="44.3" y="162.5">+</text>
<text x="54.9" y="163.9">1</text>
<text x="77.2" y="163.6">6</text>
<text x="104.9" y="162.2">Vx</text>
<text x="112.7" y="167.1" transform="rotate(-90 112.7 167.1)">4</text>
<text x="113.8" y="164.4" transform="rotate(-90 113.8 164.4)">V-</text>
<text x="113.8" y="162.8">LM358</text>
<text x="239.7" y="162.3">VI</text>
<text x="243.2" y="167.2">U5</text>
<text x="246.8" y="162.3">VO</text>
<text x="277.3" y="164.8">-12V</text>
<text x="79.9" y="169.8">R13</text>
<text x="80.1" y="172.3">10k</text>
<text x="134.5" y="173.2">-1V</text>
<text x="237.3" y="169.8">LM7912_TO220</text>
<text x="48.9" y="177.4">R11</text>
<text x="49" y="179.9">18k</text>
<text x="130.1" y="178.4">R22</text>
<text x="163.5" y="178.7">GND</text>
<text x="223.4" y="175">+12V/-12V</text>
<text x="223.4" y="177">Dual</text>
<text x="229.2" y="177">Power</text>
<text x="236.3" y="177">Circuit</text>
<text x="10.3" y="185.9">D</text>
<text x="28.7" y="183.7">R8</text>
<text x="113.9" y="183.4" transform="rotate(-90 113.9 183.4)">-6V</text>
<text x="130.1" y="180.9">10k</text>
<text x="285.3" y="185.9">D</text>
<text x="17" y="190">-1V</text>
<text x="28.8" y="186.3">1k</text>
<text x="51.4" y="188.4">Sawtooth</text>
<text x="61.4" y="188.4">Shifting</text>
<text x="70.2" y="188.4">and</text>
<text x="75.2" y="188.4">Scaling</text>
<text x="83.7" y="188.4">Circuit</text>
<text x="125.1" y="192">GND</text>
<text x="132.9" y="186.8">Sawtooth</text>
<text x="132.9" y="188.8">Volt-Div</text>
<text x="35" y="199.9">1</text>
<text x="85" y="199.9">2</text>
<text x="135" y="199.9">3</text>
<text x="185" y="199.9">4</text>
<text x="235" y="199.9">5</text>
<text x="285" y="199.9">6</text>
</g>
</svg>
